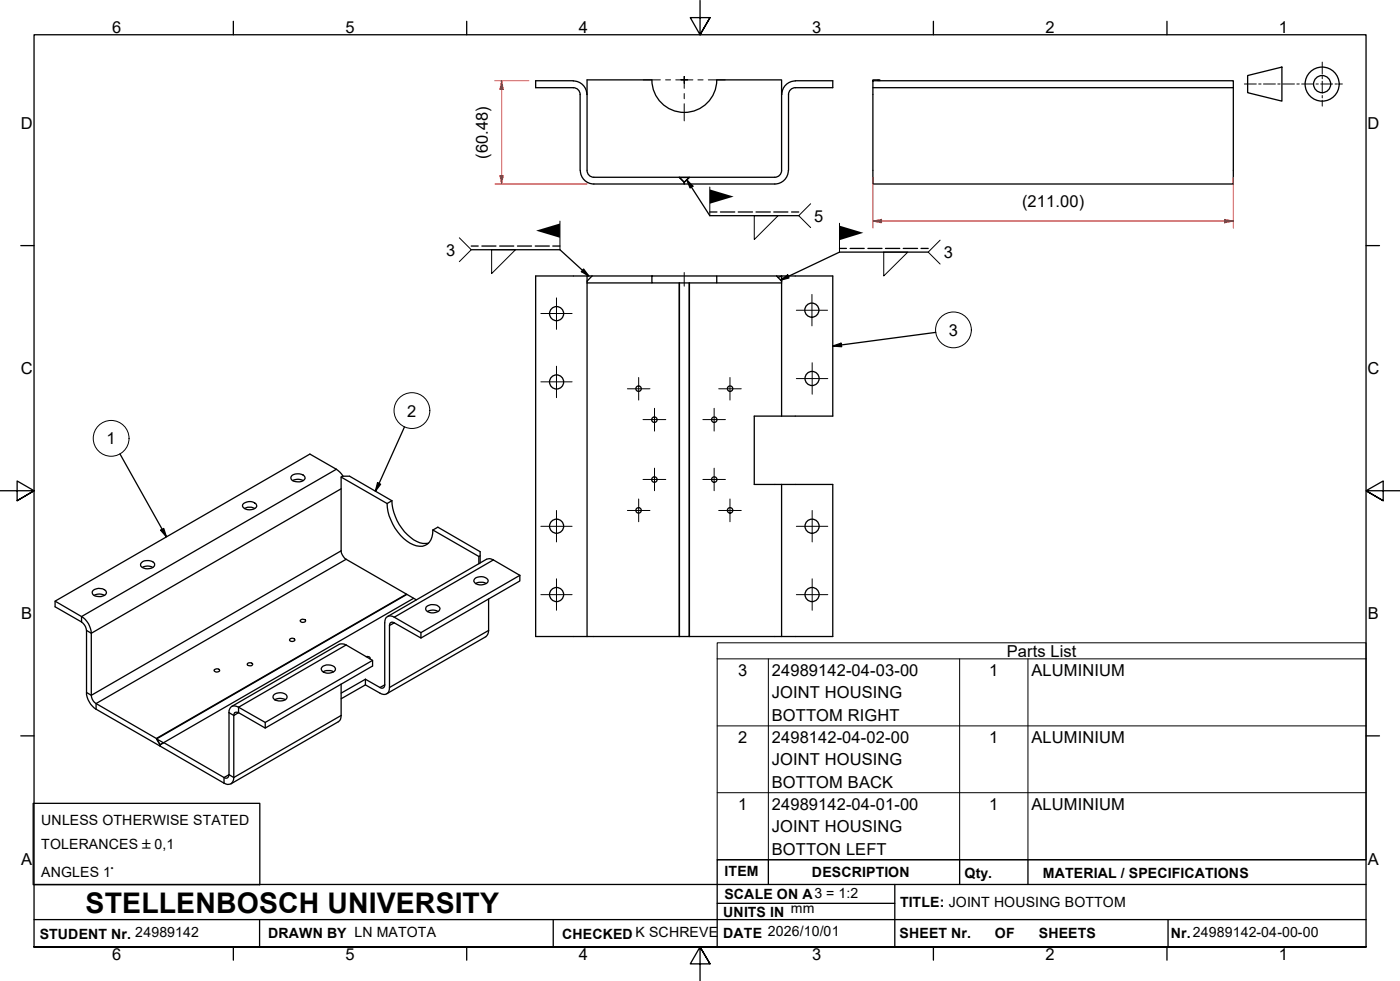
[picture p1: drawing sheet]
<svg xmlns="http://www.w3.org/2000/svg" width="410mm" height="287mm" viewBox="0 0 410 287" stroke-linecap="round" stroke-linejoin="round" font-family="sans-serif">
<!-- layer: Visible Edges(ISO) -->
<g fill="none" stroke="#000" stroke-width=".38">
<path d="M167.9 25.7a2 2 0 0 1 2 2v22.2M167.9 23.7a4 4 0 0 1 3.9 4M167.9 23.6h-11.1v2.1h11.1M190.9 23.4a9.5 9.5 0 0 0 9.5 9.5 9.5 9.5 0 0 0 9.5-9.5M190.9 23.4h-19v26.5M209.9 23.4h19v26.5M232.9 23.6h10.9v2.1h-10.9a2 2 0 0 0-2 2v22.2M232.9 23.7a4 4 0 0 0-4 4M255.6 25.7v28.2h105.5v-28.2M255.6 23.6h105.5v2.1h-105.5zM255.6 23.6v-.2h1.5v.2M257.1 23.4h.5v.2"/>
<path d="M169.9 49.9a4 4 0 0 0 4 4M171.9 49.9a2 2 0 0 0 2 2M173.9 51.9h28M198.9 51.9l1.4 1.5M198.9 52h2.9l-1.5 1.4zM200.3 53.4v.5h-26.4M228.9 49.9a2 2 0 0 1-2 2h-25l-1.6 1.5v.5h26.6a4 4 0 0 0 3.9-4M171.9 80.8v105.5M171.9 82.8h19M173.4 80.8l-1.5 1.5M190.9 80.8h19v2h-19zM190.9 80.8h-34.1v105.5h42.1"/>
<path d="M198.9 82.8v103.5M198.9 82.8v103.5h2.9v-103.5M201.9 82.8l-.1 103.5M209.9 80.8h33.9v41h-14.9M209.9 82.8h19M227.4 80.8l1.5 1.5v-1.5l-1.1 .4M228.9 80.8v41M85.5 139.2a2.8 2.8 0 0 1 3.8 .5 1.57 1.57 0 0 1-2.1 1.3 1.81 1.81 0 0 1-2-1.1zM99.9 139.7l13.4 7.7M100.5 139.4l-.9-1.1-1.1-.9-7.8-4.5-74.6 43.1v1.6l7.8 4.5 1.1 1.3 .3 1.1v18.2a6.3 6.3 0 0 0 2.8 4.9l18.8 10.8v-.4M228.9 121.8h-8v20h22.9v44.5h-14.9v-44.5M71.3 147.4a2.65 2.65 0 0 1 3.8 .4 1.65 1.65 0 0 1-2.1 1.4 1.59 1.59 0 0 1-1.9-1.5z"/>
<path d="M71.6 148.9l.9-.4h1.2l.9 .4M85.7 140.7l1.5-.4 1.6 .4M113.3 147.4a13.9 13.9 0 0 0 8.6 12.4 3.6 3.6 0 0 0 4.8-3.6v-1.1M114.7 146.6l-12.3-7.2h-2.1l-.4 .3v22.1l.6 1.1 .8 .8 20.6 11.9M114.7 146.6a14.2 14.2 0 0 0 8.2 12.3l2.6 .1M114.7 146.6l-1.4 .8M126.7 155.1l1.5-.8 12.4 7.2v3.3M126.7 155.1l13.5 7.8M16.1 176l7.8 4.5a6.1 6.1 0 0 1 2.8 4.9l.1 18.6a2.94 2.94 0 0 0 1.3 1.9l17.7 10.3M27.3 172.8a2.8 2.8 0 0 1 3.8 .4 1.57 1.57 0 0 1-2.1 1.4 1.81 1.81 0 0 1-2-1.1zM27.6 174.3l1.5-.4 1.5 .4M41.5 164.7a2.72 2.72 0 0 1 3.8 .4 1.66 1.66 0 0 1-2.2 1.4 1.49 1.49 0 0 1-1.9-1.5z"/>
<path d="M41.7 166.1l1.5-.4 1.6 .4M119 173.9l-73.2 42.3 1.1 1.8M119.1 174l-73.3 42.3M121.1 175.1l-74.2 42.9v.4l18.7 10.8a1.74 1.74 0 0 0 2 .2 1.74 1.74 0 0 0 .9-1.8v-18.6a.86 .86 0 0 1 1.3-.4l7.9 4.5M124.8 177.7a2.74 2.74 0 0 1 4 .4 2.28 2.28 0 0 1-3.1 1.2 1.11 1.11 0 0 1-.9-1.6zM125.2 179l1.5-.4 1.6 .4M138.9 169.5a2.67 2.67 0 0 1 4 .4 2.28 2.28 0 0 1-3.1 1.2 1.11 1.11 0 0 1-.9-1.6zM139.3 170.8l1-.4h1.1l1 .4M140.6 162.7l-.4 .2v2.2M143.1 175.3v9.2a2.24 2.24 0 0 1-.9 1.9l-29 16.7M152.2 168.4l-7.7-4.5a2 2 0 0 0-2.1-.2l-28.9 16.8M152.2 168.4v1.7l-28.9 16.7"/>
<path d="M152.2 168.4l-28.9 16.8M62.7 196l.3-.1a.86 .86 0 0 1 1.3 .5l-.2 .1a.81 .81 0 0 1-.8 .2 .81 .81 0 0 1-.6-.7zM72.5 194.3l.5-.3a.75 .75 0 0 1 1 .5 .97 .97 0 0 1-1.6 0zM84.8 187.1a.86 .86 0 0 1 .9-.3 .86 .86 0 0 1 .7 .6l-.2 .2a.76 .76 0 0 1-.8 .2 .76 .76 0 0 1-.6-.7zM87.9 181.6a.93 .93 0 0 1 1.6 .2l-.2 .2a.79 .79 0 0 1-.8 .3 .79 .79 0 0 1-.6-.7zM94.2 195.3a2.84 2.84 0 0 1 3.9 .2 .87 .87 0 0 1-.6 1.2 2.63 2.63 0 0 1-3.4-.7zM94.6 196.7l1-.4h1.1l1 .4M107 198.8v1.7l-7.1 4M107 198.8l4.3 2.4a.84 .84 0 0 0 .9 .2 .84 .84 0 0 0 .4-.9v-18.2a1.71 1.71 0 0 1 .9-1.8 1.71 1.71 0 0 1 1.9 .2l7.9 4.5v1.6l-8.3-4.7a.81 .81 0 0 0-1 1v18.1a1.71 1.71 0 0 1-.8 1.9 1.71 1.71 0 0 1-1.9-.2l-4.3-2.4M107 198.8l-7.1 4.1M107.2 192.2l.9 .1 .2 .6M109.1 193.3l-31.4 18.2v1.6l31.4-18.1v-1.7l-7.8-4.5-1-.3-1 .1-31.4 18.2"/>
<path d="M201.9 186.3h27M45.8 216.3l2.1 1.1-1 .6zM77.7 211.5l-7.9-4.5a1.68 1.68 0 0 0-1.9-.2 1.68 1.68 0 0 0-.8 1.8v18.2l-.4 .8-.3 .2-.8-.2-17.7-10.2M80.1 203.5a2.75 2.75 0 0 1 3.8 .1 1.33 1.33 0 0 1-1.7 1.6 1.72 1.72 0 0 1-2.3-1.4zM80.5 204.8l1.5-.4 1.6 .4M99.9 200.2v9.2a1.86 1.86 0 0 1-.8 1.9l-31.5 18.1"/>
<circle cx="163" cy="91.8" r="2.06"/>
<circle cx="237.7" cy="90.8" r="2.06"/>
<circle cx="163" cy="111.8" r="2.06"/>
<circle cx="187" cy="113.8" r=".79"/>
<circle cx="213.8" cy="113.8" r=".79"/>
<circle cx="237.8" cy="110.8" r="2.06"/>
<circle cx="191.6" cy="122.9" r=".79"/>
<circle cx="209.1" cy="122.9" r=".79"/>
<circle cx="163" cy="154" r="2.06"/>
<circle cx="187" cy="149.4" r=".79"/>
<circle cx="191.6" cy="140.4" r=".79"/>
<circle cx="209.1" cy="140.4" r=".79"/>
<circle cx="213.8" cy="149.4" r=".79"/>
<circle cx="237.8" cy="154" r="2.06"/>
<circle cx="163" cy="174" r="2.06"/>
<circle cx="237.8" cy="174" r="2.06"/>
</g>
<!-- layer: Visible Tangent Edges(ISO) -->
<path d="M98.5 137.4l-74.6 43.1v1.6M99.9 143.1l-73.2 42.3-1.4-.9M99.9 161.2l-73.2 42.3-1.4-.8M101.3 163.7l-73.2 42.2v1.7M144.5 163.9l-29.1 16.8M101.3 188.8l-31.5 18.2v1.6l-1.3 .8-1.4-.8M115.4 182.3l-1.4 .8M143.1 184.5l-29.1 16.7M99.9 209.4l-31.4 18.2-1.4-.8-1.5 .8v1.6M112.6 200.5l-1.3 .7" fill="none" stroke="#000" stroke-width=".38"/>
<!-- layer: Symbols(ISO) -->
<g fill="none" stroke="#000" stroke-width=".29">
<path d="M207.8 54.8v8.3M237.4 59.6l-3.5 3.5 3.5 3.5M134.5 69.6l3.5 3.5-3.5 3.5M144 73.1h6.9l-6.9 7zM164 64.7v8.4M220.9 63.1h6.9l-6.9 7zM210 192.9v-4.7h190v4.7M210 192.9v58.8h190v-58.8M210 192.9h190M225 192.9v58.8M281 192.9v58.8M301 192.9v58.8"/>
<path d="M210 212.5h190M210 232h190"/>
<circle cx="279.2" cy="96.6" r="5.2"/>
<circle cx="32.5" cy="128.3" r="5.2"/>
<circle cx="120.6" cy="120.2" r="5.2"/>
</g>
<!-- layer: Border_0 -->
<g fill="none" stroke="#000" stroke-width=".38">
<path d="M68.3 6.2v4M136.7 6.2v4M205 .1v10.1l-2.9-5h5.8l-2.9 5 2.9-5M273.3 6.2v4M341.7 6.2v4M6.1 71.9h3.9M400 71.9h3.9M0 143.7h10l-5-2.9v5.8l5-2.9-5 2.9M410 143.7h-10l5-2.9v5.8l-5-2.9 5 2.9M6.1 215.4h3.9M400 215.4h3.9M10 277.2v-267h390v267h-390h390"/>
<path d="M68.3 277.2v3.9M136.7 277.2v3.9M273.3 277.2v3.9M341.7 277.2v3.9M207.9 282.1l-2.9-4.9 2.9 4.9h-5.8l2.9-4.9v10"/>
</g>
<!-- layer: Sketch Geometry(ISO) -->
<g fill="none" stroke="#000" stroke-width=".38">
<path d="M365.3 22.1l10-2.5v10l-10-2.5zM9.7 235.2h66.4v23.8h-66.4zM10 258.9h390M225 251.7v7.2M262 258.9v18.3M281 251.7v7.2M301 251.7v7.2M400 251.7h-190v25.5M10 277.2h390M10 269.2h390M76 269.2v8M162 269.2v8"/>
<path d="M210 264.4h52M342 269.2v8"/>
<circle cx="387.1" cy="24.6" r="5"/>
<circle cx="387.1" cy="24.6" r="2.51"/>
</g>
<g fill="none" stroke="#000" stroke-width=".29">
<path d="M387.2 18.2v3.5M364.4 24.6h3.5M368.6 24.6h.7M370 24.6h3.4M374.1 24.6h.7M375.5 24.6h3.5M379.7 24.6h.7M381.1 24.6h3.5M385.3 24.6h.7M386.7 24.6h3.5M387.2 22.4v.7M387.2 23.8v3.5"/>
<path d="M387.2 28v.7M387.2 29.4v1.7M390.9 24.6h.7M392.3 24.6h.8"/>
</g>
<!-- layer: Symbols(ISO) -->
<g fill="none" stroke="#000" stroke-width=".38">
<path d="M201.1 52.7l1.8 1.8-.8 .5zM201.1 52.7l6.7 10.4h26.1M138 73.1h26l8.4 7.7M138 72h2M141.1 72h4.1M146.3 72h4.1M151.5 72h4.1M156.7 72h4.1M161.9 72h2.1M170.9 78.8l1.5 2-2.2-1.3zM207.8 62.1h2.1M210.9 62.1h4.2"/>
<path d="M216.2 62.1h4.1M221.4 62.1h4.2M226.6 62.1h4.1M231.8 62.1h2.1M274 97.3l-30.2 4M243.8 101.3l2.5-.8 .1 1zM35.1 132.9l13.6 24.2M118.4 125l-8.5 18.8M47.1 155.2l.8-.5 .8 2.4zM110.6 141.3l.8 .4-1.5 2.1z"/>
</g>
<path d="M201.1 52.7l1.8 1.8-.8 .5zM207.8 55.4l7 2.1-7 2.1zM157 67.5l7-2.1v4.2zM170.9 78.8l1.5 2-2.2-1.3zM243.8 101.3l2.5-.8 .1 1zM47.1 155.2l.8-.5 .8 2.4zM110.6 141.3l.8 .4-1.5 2.1z" fill="#000"/>
<!-- layer: Center Mark(ISO) -->
<g fill="none" stroke="#000" stroke-width=".29">
<path d="M188.3 23.4h5.1M194.9 23.4h1.4M197.9 23.4h2.4h-.9M200.3 22.4v1v-1M200.3 24.4v-1v2.5M200.3 27.4v1.5M200.3 30.4v5M201.4 23.4h-1.1h2.6M204.3 23.4h1.6M207.4 23.4h4.9M158.4 91.8h9.1M162.9 87.2v9.2"/>
<path d="M233.2 90.8h9.1M237.7 86.2v9.2M158.4 111.8h9.1M162.9 107.2v9.2M183.7 113.8h6.6M187 110.5v6.6M191.6 119.5v6.7M209.1 119.5v6.7M210.4 113.8h6.6M213.7 110.5v6.6M233.2 110.8h9.2M237.8 106.2v9.2"/>
<path d="M188.3 122.8h6.6M191.6 137v6.7M205.8 122.8h6.6M209.1 137v6.7M158.4 154.1h9.1M162.9 149.4v9.2M183.7 149.4h6.6M187 146.1v6.6M188.3 140.3h6.6M205.8 140.3h6.6M210.4 149.4h6.6M213.7 146.1v6.6"/>
<path d="M233.2 154.1h9.2M237.8 149.4v9.2M158.4 174.1h9.1M162.9 169.4v9.2M233.2 174.1h9.2M237.8 169.4v9.2"/>
</g>
<!-- layer: Centerline(ISO) -->
<path d="M200.3 79.8v4" fill="none" stroke="#000" stroke-width=".29"/>
<!-- layer: Dimensions(ISO) -->
<path d="M255.6 64.7h2.5" fill="none" stroke="#f00" stroke-width=".29"/>
<path d="M255.6 64.7l2.5-.5v1z" fill="#f00"/>
<path d="M255.6 64.7l2.5-.5v1zM358.6 64.7h2.5" fill="none" stroke="#f00" stroke-width=".29"/>
<path d="M358.6 64.2l2.5 .5-2.5 .5z" fill="#f00"/>
<path d="M146.9 23.6v2.6M255.6 51.9v14.9M361.1 51.9v14.9M258.1 64.7h100.5M358.6 64.2l2.5 .5-2.5 .5z" fill="none" stroke="#f00" stroke-width=".29"/>
<path d="M146.9 23.6l.5 2.6h-1z" fill="#f00"/>
<path d="M146.9 23.6l.5 2.6h-1zM146.9 51.4v2.5" fill="none" stroke="#f00" stroke-width=".29"/>
<path d="M146.4 51.4h1l-.5 2.5z" fill="#f00"/>
<path d="M144.9 23.6h10M146.9 26.2v25.2M144.9 53.9h27M146.4 51.4h1l-.5 2.5z" fill="none" stroke="#f00" stroke-width=".29"/>
<!-- layer: Symbols(ISO) -->
<path d="M245.8 72.7h2M248.9 72.7h4.1M254.1 72.7h4.2M259.3 72.7h4.2M264.5 72.7h4.2M269.7 72.7h2.1M271.8 73.8h-26l-17.2 8.2M228.6 82l2-1.5 .4 .9z" fill="none" stroke="#000" stroke-width=".38"/>
<path d="M245.8 66.1l7 2-7 2.2zM228.6 82l2-1.5 .4 .9z" fill="#000"/>
<path d="M245.8 65.4v8.4M258.8 73.8h7l-7 7zM275.3 70.3l-3.5 3.5 3.5 3.5" fill="none" stroke="#000" stroke-width=".29"/>
<text font-size="8.3" x="25.1" y="267.2">STELLENBOSCH UNIVERSITY</text>
<g font-size="4.8">
<text x="32.8" y="9.7">6</text>
<text x="101.2" y="9.7">5</text>
<text x="169.5" y="9.7">4</text>
<text x="237.8" y="9.7">3</text>
<text x="306.1" y="9.7">2</text>
<text x="374.5" y="9.7">1</text>
<text x="6.1" y="37.8">D</text>
<text x="400.4" y="37.8">D</text>
<text x="142.9" y="46.5" transform="rotate(-90 142.9 46.5)">(60.48)</text>
<text x="238.4" y="64.8">5</text>
<text x="299.3" y="60.7">(211.00)</text>
<text x="130.7" y="74.8">3</text>
<text x="276.4" y="75.5">3</text>
<text x="277.8" y="98.3">3</text>
<text x="6.1" y="109.6">C</text>
<text x="400.4" y="109.6">C</text>
<text x="119.3" y="121.9">2</text>
<text x="31.2" y="130.1">1</text>
<text x="6.2" y="181.3">B</text>
<text x="400.5" y="181.3">B</text>
<text x="216.2" y="197.9">3</text>
<text x="226" y="197.9">24989142-04-03-00</text>
<text x="289.6" y="197.9">1</text>
<text x="294.8" y="192.3">Parts List</text>
<text x="302" y="197.9">ALUMINIUM</text>
<text x="226" y="204.4">JOINT HOUSING</text>
<text x="226" y="211">BOTTOM RIGHT</text>
<text x="216.2" y="217.5">2</text>
<text x="226" y="217.5">2498142-04-02-00</text>
<text x="289.6" y="217.5">1</text>
<text x="302" y="217.5">ALUMINIUM</text>
<text x="226" y="224">JOINT HOUSING</text>
<text x="226" y="230.6">BOTTOM BACK</text>
<text x="216.2" y="237.1">1</text>
<text x="226" y="237.1">24989142-04-01-00</text>
<text x="289.6" y="237.1">1</text>
<text x="302" y="237.1">ALUMINIUM</text>
<text x="226" y="243.6">JOINT HOUSING</text>
<text x="226" y="250.1">BOTTON LEFT</text>
<text x="6.2" y="253.1">A</text>
<text x="400.5" y="253.1">A</text>
<text x="32.8" y="281.1">6</text>
<text x="101.2" y="281.1">5</text>
<text x="169.5" y="281.1">4</text>
<text x="237.8" y="281.1">3</text>
<text x="306.1" y="281.1">2</text>
<text x="374.5" y="281.1">1</text>
</g>
<g font-size="4.1">
<text x="12.1" y="241.6">UNLESS OTHERWISE STATED</text>
<text x="12.1" y="248.5">TOLERANCES ±0,1</text>
<text x="12.1" y="256.7">ANGLES 1°</text>
<text x="212.2" y="256.5">ITEM</text>
<text x="237.7" y="256.7">DESCRIPTION</text>
<text x="282.4" y="256.9">Qty.</text>
<text x="305.4" y="256.9">MATERIAL / SPECIFICATIONS</text>
<text x="212.1" y="263">SCALE ON A3 = 1:2</text>
<text x="211.8" y="268.4">UNITS IN</text>
<text x="231.6" y="267.3">mm</text>
<text x="263.5" y="265.6">TITLE: JOINT HOUSING BOTTOM</text>
<text x="11.6" y="274.8">STUDENT Nr. 24989142</text>
<text x="78.5" y="274.6">DRAWN BY LN MATOTA</text>
<text x="164.6" y="274.8">CHECKED K SCHREVE</text>
<text x="211.8" y="274.6">DATE 2026/10/01</text>
<text x="263.4" y="274.6">SHEET Nr.</text>
<text x="291.3" y="274.6">OF</text>
<text x="304.2" y="274.6">SHEETS</text>
<text x="342.8" y="274.5">Nr.24989142-04-00-00</text>
</g>
</svg>
